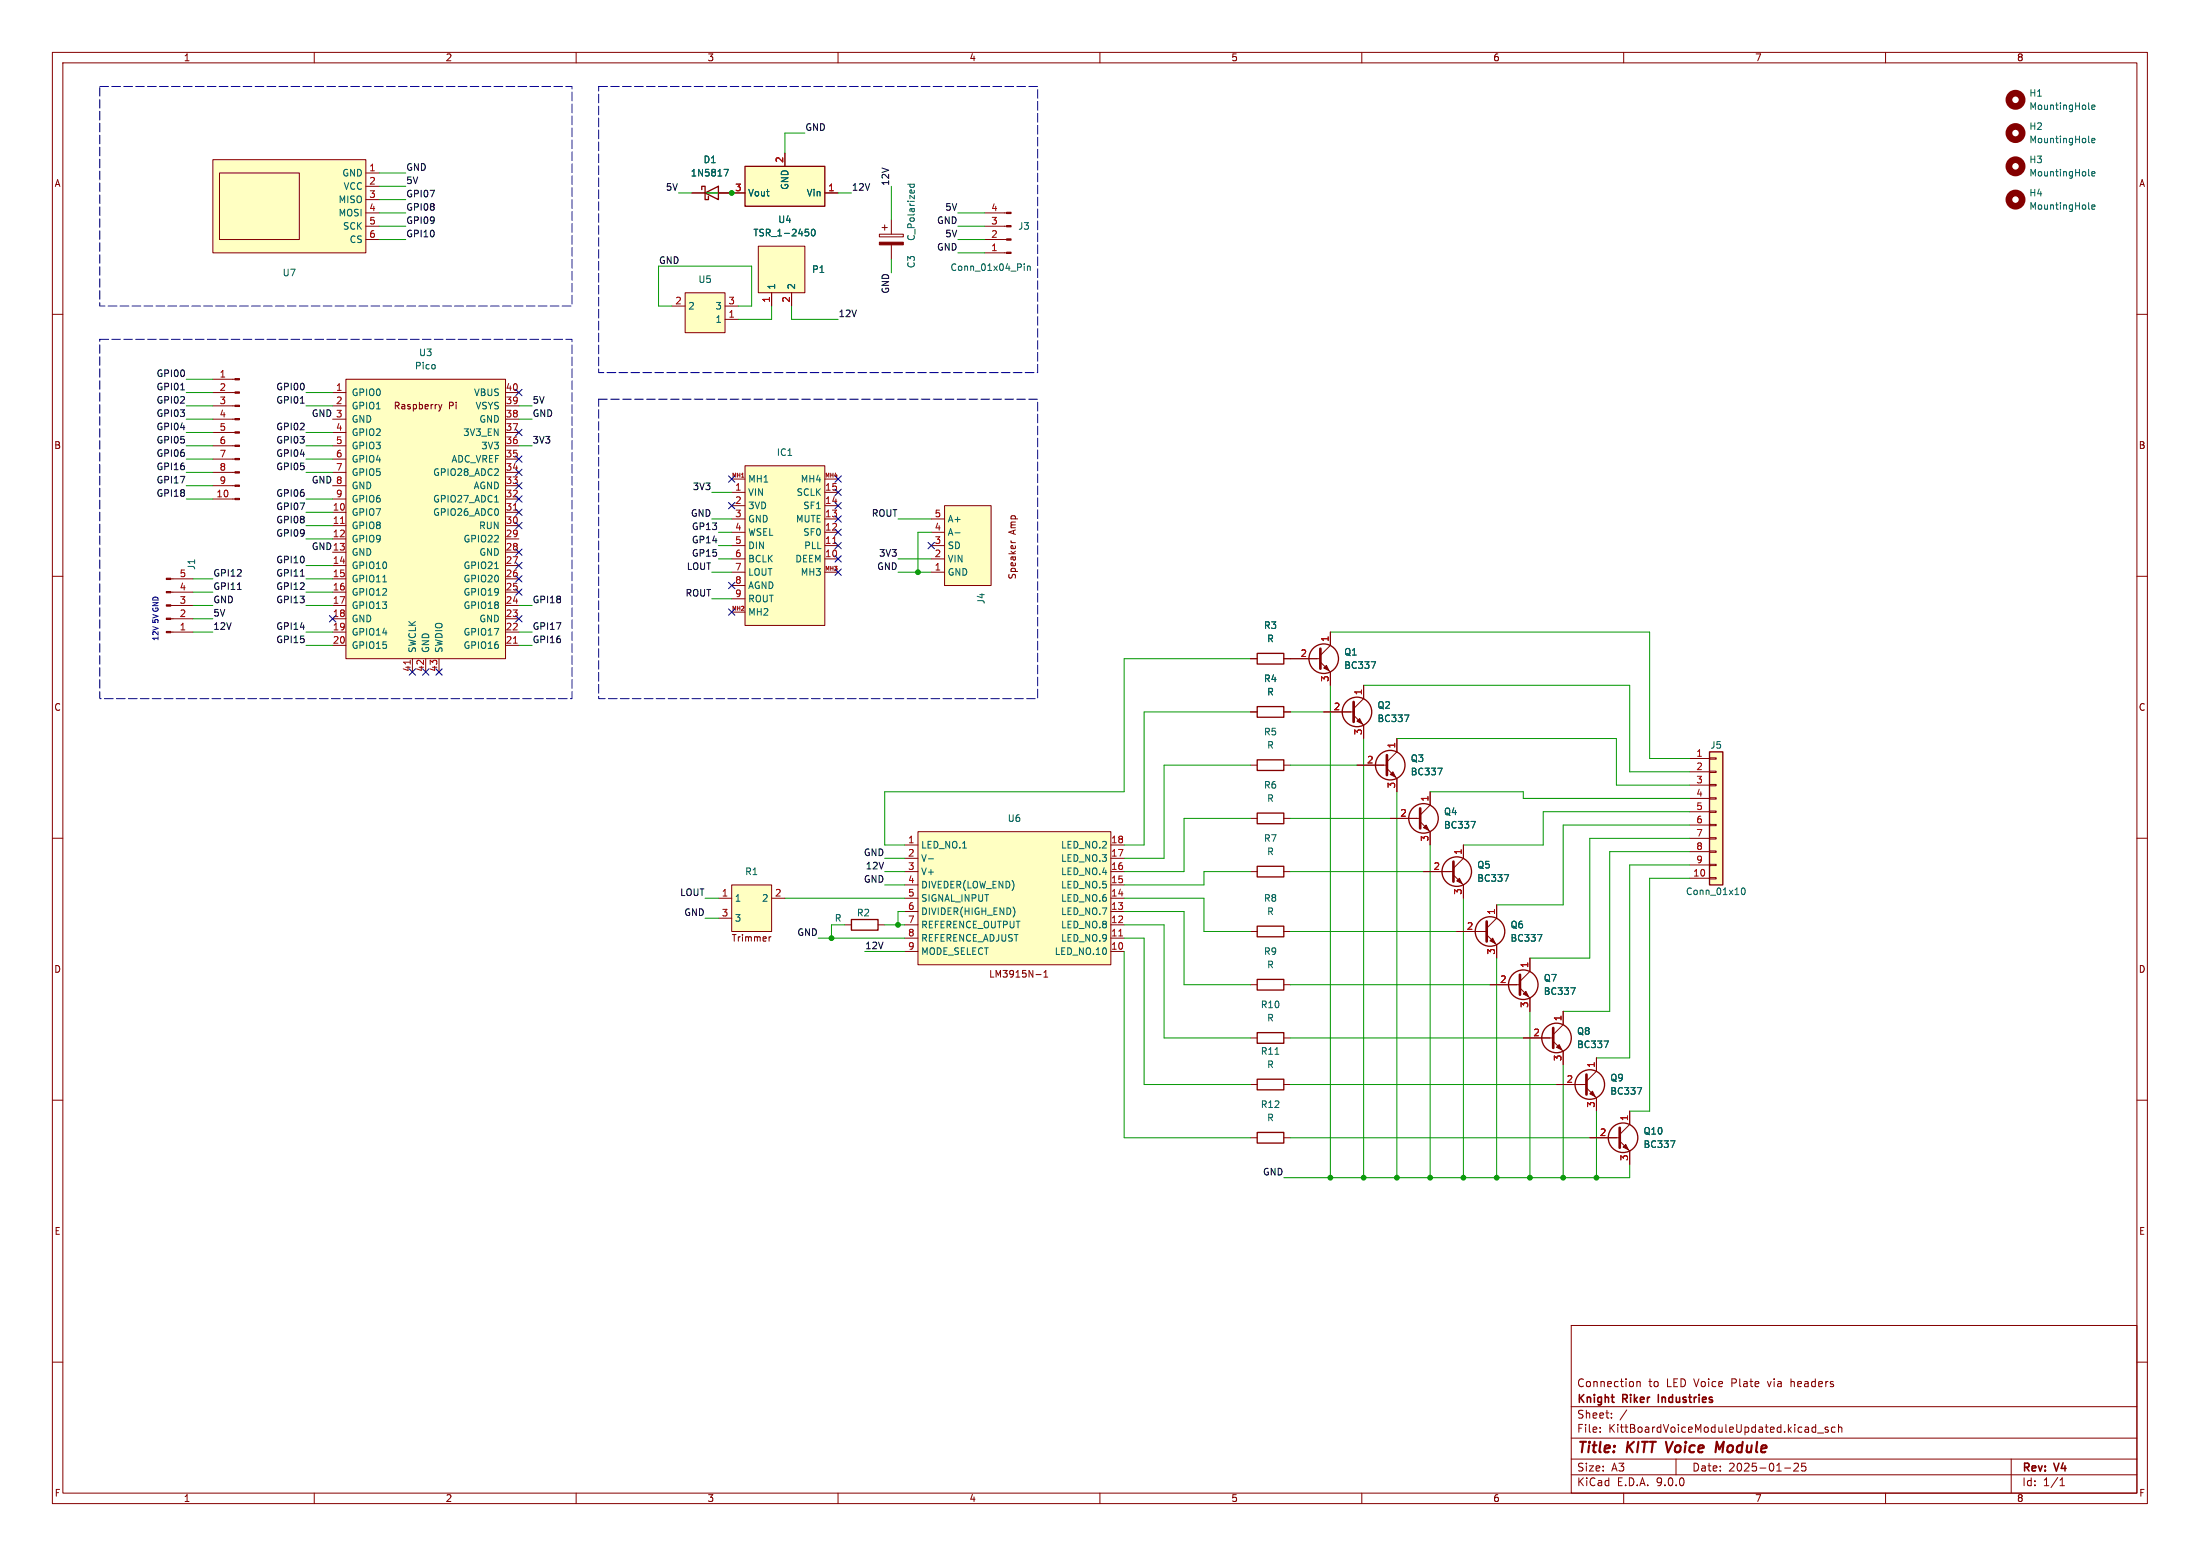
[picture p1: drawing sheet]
<svg xmlns="http://www.w3.org/2000/svg" width="297mm" height="210mm" viewBox="0 0 297 210" stroke-linecap="round" stroke-linejoin="round" font-family="sans-serif">
<g fill="none" stroke="#840000" stroke-width=".14">
<path d="M7.1 7.1h282.8v195.8h-282.8zM8.5 8.5h280v193h-280zM42.4 7.1v1.4M77.8 7.1v1.4M113.1 7.1v1.4M148.5 7.1v1.4M183.8 7.1v1.4M219.2 7.1v1.4M254.6 7.1v1.4M7.1 42.4h1.4M288.5 42.4h1.4M7.1 77.8h1.4"/>
<path d="M288.5 77.8h1.4M7.1 113.1h1.4M288.5 113.1h1.4M7.1 148.5h1.4M288.5 148.5h1.4M212.1 178.9h76.4v22.6h-76.4zM7.1 183.8h1.4M212.1 199h76.4M212.1 196.9h76.4M212.1 194.1h76.4M212.1 189.9h76.4M216 193.2v.1"/>
<path d="M216 192.7v.1M217.5 191.3v.1M217.5 190.7v.1M219.6 190.3l-.9 1.4M221 186.5v.7M221 186.6l.1-.1h.3v.7M226.3 196.9v2.1M240.9 198.1h.8M242.2 197.6l.4-.1 .1 .1 .1 .2-.7 .7h.7M243.8 197.5h-.5l-.1 .5 .2-.1h.3l.1 .2v.3l-.2 .1-.4-.1M244.7 193.3h.4M244.7 192.7h.4"/>
<path d="M245.1 192.2v1.1M245.4 193.4h.8M246.8 192.7l-.3-.1-.1 .2v.1l.4 .1v.3h-.4M247.7 192.7l-.3-.1-.2 .2 .1 .5h.4M248.2 192.7l.2-.1 .2 .1 .1 .6M248.2 192.2v1.1M271.5 196.9v4.6M278.1 199.8l.3-.3v1M288.5 183.8h1.4M42.4 201.5v1.4M77.8 201.5v1.4M113.1 201.5v1.4"/>
<path d="M148.5 201.5v1.4M183.8 201.5v1.4M219.2 201.5v1.4M254.6 201.5v1.4M278.1 200.5h.6"/>
</g>
<path d="M232.7 194.6l-.6 1-.3-1-.2 1.4" fill="none" stroke="#840000" stroke-width=".28"/>
<path d="M223.9 188.2v1.1" fill="none" stroke="#840000" stroke-width=".21"/>
<path d="M28.7 21.6h20.7v12.5h-20.7z" fill="#ffffc2"/>
<path d="M28.7 21.6h20.7v12.5h-20.7zM29.6 23.3h10.8v9h-10.8zM49.4 23.3h1.8M49.4 25.1h1.8M49.4 26.9h1.8M49.4 28.7h1.8M49.4 30.5h1.8M49.4 32.3h1.8" fill="none" stroke="#840000" stroke-width=".14"/>
<g fill="none" stroke="#840000" stroke-width=".9">
<circle cx="272.1" cy="18" r=".9"/>
<circle cx="272.1" cy="26.9" r=".9"/>
<circle cx="272.1" cy="22.4" r=".9"/>
</g>
<path d="M282 19.1l.1 .2M282.4 19l.4-.1v-.2h-.3l-.1 .1v.4h.4M282 23.6l.1 .2M282 28.1l.1 .1M282.4 23.5l.4-.1v-.2h-.3l-.1 .1v.4h.4M282.4 27.9h.4v-.2l-.3-.1-.1 .2v.4h.4" fill="none" stroke="#006464" stroke-width=".14"/>
<path d="M230.8 101.5h1.8v17.9h-1.8z" fill="#ffffc2"/>
<path d="M169.7 95.4h3.6v1.4h-3.6zM169.7 88.2h3.6v1.4h-3.6zM169.7 102.6h3.6v1.4h-3.6zM230.8 101.5h1.8v17.9h-1.8z" fill="none" stroke="#840000" stroke-width=".18"/>
<g fill="none" stroke="#840000" stroke-width=".14">
<path d="M168.8 96.1h.9M168.8 88.9h.9M173.3 96.1h.9M173.3 88.9h.9M168.8 103.3h.9M173.3 103.3h.9M228.1 102.4h2.7M228.1 104.2h2.7M228.1 106h2.7M228.1 107.8h2.7M228.1 109.6h2.7M228.1 111.4h2.7"/>
<path d="M228.1 113.1h2.7M228.1 114.9h2.7M228.1 116.7h2.7M228.1 118.5h2.7M230.8 102.3h.9v.2h-.9zM230.8 104.1h.9v.2h-.9zM230.8 105.9h.9v.2h-.9zM230.8 107.7h.9v.2h-.9zM230.8 109.5h.9v.1h-.9zM230.8 111.3h.9v.1h-.9zM230.8 113.1h.9v.1h-.9zM230.8 114.9h.9v.1h-.9z"/>
<path d="M230.8 116.7h.9v.1h-.9zM230.8 118.4h.9v.2h-.9z"/>
</g>
<path d="M235.2 119.9l.1-.1a.48 .48 0 0 1 .3 .5 .48 .48 0 0 1-.3 .4l-.2-.3z" fill="none" stroke="#006464" stroke-width=".14"/>
<path d="M123.9 112.3h26.1v17.9h-26.1z" fill="#ffffc2"/>
<g fill="none" stroke="#840000" stroke-width=".14">
<path d="M174.2 88.9h4.1M178.3 89.4l1.3 1.3v1.8M178.7 96.1h4M179.6 85.3v1.8l-1.3 1.4M182.7 96.5l1.4 1.4v1.8M184.1 92.5v1.8l-1.4 1.3M188.6 99.7v1.8l-1.4 1.3M122.1 114h1.8M122.1 115.8h1.8M122.1 117.6h1.8M122.1 119.4h1.8M123.9 112.3h26.1v17.9h-26.1z"/>
<path d="M150 114h1.8M150 115.8h1.8M150 117.6h1.8M150 119.4h1.8M168.8 117.6h.9M168.8 110.5h.9M173.3 117.6h.9M173.3 110.5h.9M183.2 103.3h4M187.2 103.7l1.4 1.4v1.8M187.7 110.5h4M191.7 110.9l1.4 1.4v1.7"/>
<path d="M192.2 117.6h4M193.1 106.9v1.8l-1.4 1.3M196.2 118.1l1.4 1.3v1.8M197.6 114v1.8l-1.4 1.4M114 124.8h.9M118.5 124.8h.9M122.1 121.2h1.8M122.1 123h1.8M122.1 124.8h1.8M122.1 126.6h1.8M122.1 128.4h1.8M139.9 131.5h.6"/>
<path d="M140.9 131.9h.5M140.9 131.2l.3-.2v.9M150 121.2h1.8M150 123h1.8M150 124.8h1.8M150 126.6h1.8M150 128.4h1.8M168.8 132.9h.9M168.8 125.7h.9M173.3 132.9h.9M173.3 125.7h.9M196.7 125.7h4"/>
<path d="M200.7 126.2l1.4 1.3v1.8M201.2 132.9h4M202.1 122.1v1.8l-1.4 1.4M205.2 133.4l1.3 1.3v1.8M206.5 129.3v1.8l-1.3 1.4M211 136.5v1.8l-1.3 1.3M168.8 140.1h.9M168.8 146.4h.9M168.8 153.6h.9M173.3 140.1h.9M173.3 146.4h.9M173.3 153.6h.9"/>
<path d="M205.6 140.1h4.1M209.7 140.5l1.3 1.4v1.8M210.1 146.4h4.1M214.2 146.8l1.3 1.4v1.8M214.6 153.6h4.1M215.5 142.8v1.8l-1.3 1.3M218.7 154l1.3 1.4v1.8M220 150v1.8l-1.3 1.3"/>
</g>
<g fill="none" stroke="#006464" stroke-width=".14">
<path d="M185.1 89.3h.6l-.4 .9M189.6 96.5h.6l-.4 .9M125.3 115.9h.7M194.1 103.7h.6l-.4 .9M198.6 110.9h.6l-.4 .9M203.1 118h.6l-.4 .9M137 122.8v.6M207.6 126.1h.6l-.4 .9M212.1 133.3h.5l-.3 .9M172.1 142.3h.6M216.5 140.5h.6l-.3 .9M221 146.8h.6l-.4 .9"/>
<path d="M225.5 154h.6l-.4 .9"/>
</g>
<path d="M151 126.3h.5" fill="none" stroke="#a90000" stroke-width=".14"/>
<g fill="none" stroke="#840000" stroke-width=".18">
<path d="M169.7 109.7h3.6v1.5h-3.6zM169.7 116.9h3.6v1.5h-3.6zM114.9 124.1h3.6v1.4h-3.6zM169.7 132.2h3.6v1.4h-3.6zM169.7 139.4h3.6v1.4h-3.6zM169.7 125h3.6v1.4h-3.6zM169.7 145.7h3.6v1.4h-3.6zM169.7 152.8h3.6v1.5h-3.6z"/>
<circle cx="178.7" cy="88.9" r="1.99"/>
<circle cx="183.2" cy="96.1" r="1.99"/>
<circle cx="187.7" cy="103.3" r="1.99"/>
<circle cx="192.2" cy="110.5" r="1.99"/>
<circle cx="196.7" cy="117.6" r="1.99"/>
<circle cx="201.2" cy="125.7" r="1.99"/>
<circle cx="205.6" cy="132.9" r="1.99"/>
<circle cx="210.1" cy="140.1" r="1.99"/>
<circle cx="214.6" cy="146.4" r="1.99"/>
<circle cx="219.1" cy="153.6" r="1.99"/>
</g>
<path d="M178.3 87.6v2.6M182.7 94.7v2.7M187.2 101.9v2.7M191.7 109.1v2.7M196.2 116.3v2.7M200.7 124.4v2.7M205.2 131.6v2.7M209.7 138.7v2.7M214.2 145v2.7M218.7 152.2v2.7" fill="none" stroke="#840000" stroke-width=".36"/>
<g fill="#840000" stroke="#840000" stroke-width=".14">
<path d="M183.2 97.3l.4-.3 .3 .7z"/>
<path d="M188 104.2l.4 .7-.7-.4z"/>
<path d="M179.1 89.8l.3 .7-.7-.3z"/>
<path d="M219.5 154.5l.3 .7-.7-.4z"/>
<path d="M214.6 147.6l.4-.3 .3 .7z"/>
<path d="M210.5 141l.4 .7-.8-.4z"/>
<path d="M192.5 111.4l.4 .7-.7-.4z"/>
<path d="M196.7 118.9l.3-.4 .4 .8z"/>
<path d="M201.2 127l.3-.4 .4 .7z"/>
<path d="M206 133.8l.4 .7-.8-.3z"/>
</g>
<path d="M100.6 62.9h10.8v21.5h-10.8z" fill="#ffffc2"/>
<g fill="none" stroke="#840000" stroke-width=".14">
<path d="M98.8 64.7h1.8M98.8 66.5h1.8M98.8 68.2h1.8M98.8 70h1.8M98.8 71.8h1.8M98.8 73.6h1.8M98.8 75.4h1.8M98.8 77.2h1.8M98.8 79h1.8M100.6 62.9h10.8v21.5h-10.8zM111.4 64.7h1.7M111.4 66.5h1.7"/>
<path d="M111.4 68.2h1.7M111.4 70h1.7M111.4 71.8h1.7M111.4 73.6h1.7M111.4 75.4h1.7M111.4 77.2h1.7M98.8 80.8h1.8M98.8 82.6h1.8"/>
</g>
<path d="M112.4 73.3h.5" fill="none" stroke="#a90000" stroke-width=".14"/>
<path d="M98.8 119.4h5.4v6.3h-5.4z" fill="#ffffc2"/>
<path d="M98.8 119.4h5.4v6.3h-5.4zM97 121.2h1.8M97 123.9h1.8M103.8 126.4v.6M104.1 126.4l-.3 .2M104.2 121.2h1.8" fill="none" stroke="#840000" stroke-width=".14"/>
<path d="M127.5 68.2h6.3v10.8h-6.3z" fill="#ffffc2"/>
<g fill="none" stroke="#840000" stroke-width=".14">
<path d="M118.7 31.6h3.2v.4h-3.2zM119.1 30.7h.7M119.4 30.4v.7M120.3 29.6v2M120.3 33v2M132.9 34.1h3M132.9 32.3h3M132.9 30.5h3M132.9 28.7h3M125.7 70h1.8M125.7 71.8h1.8M125.7 73.6h1.8"/>
<path d="M125.7 75.4h1.8M125.7 77.2h1.8M127.5 68.2h6.3v10.8h-6.3zM136.5 73l.1 .2"/>
</g>
<path d="M282 14.6l.1 .2M282.4 14.5l.4-.1v-.2h-.3l-.1 .1v.4h.4M122.5 24.9h.9M122.9 24.9l-.1 .2 .2 .2 .4-.1v-.3M138.3 35.6v.1M138.3 35.9v.6M138.7 35.9v.6M138.7 36l.1-.1 .2 .1 .1 .5M128.9 71.9h.7" fill="none" stroke="#006464" stroke-width=".14"/>
<g fill="#840000" stroke="#840000" stroke-width=".14">
<path d="M135.9 34h.6v.2h-.6z"/>
<path d="M135.9 32.2h.6v.2h-.6z"/>
<path d="M135.9 30.4h.6v.2h-.6z"/>
<path d="M135.9 28.6h.6v.2h-.6z"/>
<path d="M118.7 32.7h3.2v.3h-3.2z"/>
</g>
<circle cx="272.1" cy="13.5" r=".9" fill="none" stroke="#840000" stroke-width=".9"/>
<path d="M102.4 33.2h6.3v6.3h-6.3z" fill="#ffffc2"/>
<path d="M102.4 33.2h6.3v6.3h-6.3zM104.2 39.5v1.8M106.9 39.5v1.8" fill="none" stroke="#840000" stroke-width=".14"/>
<path d="M100.6 22.5h10.8v5.3h-10.8z" fill="#ffffc2"/>
<path d="M94.7 25.6v-.5h.5v1.8h.4v-.4M95.2 26l1.8-.9v1.8zM100.6 22.5h10.8v5.3h-10.8z" fill="none" stroke="#840000" stroke-width=".18"/>
<path d="M93.4 26h7.2M106 20.7v1.8M111.4 26h1.7" fill="none" stroke="#840000" stroke-width=".14"/>
<path d="M97.7 22.9h.6l-.3 .9M108.7 30.9h.5M109.1 31.3l.1 .2-.1 .3M109.6 31l.1-.1a.48 .48 0 0 1 .4 .5 .48 .48 0 0 1-.4 .4l-.2-.3z" fill="none" stroke="#006464" stroke-width=".14"/>
<path d="M92.5 39.5h5.4v5.4h-5.4z" fill="#ffffc2"/>
<path d="M92.5 39.5h5.4v5.4h-5.4zM90.7 41.3h1.8M97.9 41.3h1.8M97.9 43.1h1.8" fill="none" stroke="#840000" stroke-width=".14"/>
<path d="M46.7 51.2h21.5v37.7h-21.5z" fill="#ffffc2"/>
<g fill="none" stroke="#840000" stroke-width=".14">
<path d="M93.4 26h1.8M97 26h3.6M104.2 39.5v1.8M106 20.7v1.8M106.9 39.5v1.8M111.4 26h1.7M28.7 53h3M28.7 54.8h3M28.7 56.6h3M28.7 58.4h3M28.7 51.2h3M44.9 53h1.8"/>
<path d="M44.9 54.8h1.8M44.9 56.6h1.8M44.9 58.4h1.8M46.7 51.2h21.5v37.7h-21.5zM59.2 54.6l.2 .6M59.4 55.2l-.2 .3M59.7 54.6l-.3 .6M68.2 53h1.8M68.2 54.8h1.8M68.2 56.6h1.8M68.2 58.4h1.8M23.1 78.1h2.9"/>
<path d="M23.1 79.9h2.9M28.7 60.2h3M28.7 62h3M28.7 63.8h3M28.7 65.6h3M28.7 67.4h3M44.9 60.2h1.8M44.9 62h1.8M44.9 63.8h1.8M44.9 65.6h1.8M44.9 67.4h1.8M44.9 69.1h1.8"/>
<path d="M44.9 70.9h1.8M44.9 72.7h1.8M44.9 74.5h1.8M44.9 76.3h1.8M44.9 78.1h1.8M44.9 79.9h1.8M68.2 60.2h1.8M68.2 62h1.8M68.2 63.8h1.8M68.2 65.6h1.8M68.2 67.4h1.8M68.2 69.1h1.8"/>
<path d="M68.2 70.9h1.8M68.2 72.7h1.8M68.2 74.5h1.8M68.2 76.3h1.8M68.2 78.1h1.8M68.2 79.9h1.8M23.1 81.7h2.9M23.1 83.5h2.9M23.1 85.3h2.9M44.9 81.7h1.8M44.9 83.5h1.8M44.9 85.3h1.8"/>
<path d="M44.9 87.1h1.8M55.7 88.9v1.8M57.5 88.9v1.8M59.3 88.9v1.8M68.2 81.7h1.8M68.2 83.5h1.8M68.2 85.3h1.8M68.2 87.1h1.8M168.8 88.9h.9M168.8 96.1h.9M173.3 88.9h4.5M173.3 96.1h.9"/>
<path d="M178.7 96.1h3.6M179.6 85.3v1.8M179.6 90.7v1.8M184.1 92.5v1.8M184.1 97.9v1.8M188.6 99.7v1.8M183.2 103.3h3.6M187.7 110.5h3.6M188.6 105.1v1.8M192.2 117.6h3.6M193.1 106.9v1.8M193.1 112.3v1.7"/>
<path d="M197.6 114v1.8M197.6 119.4v1.8M196.7 125.7h3.6M201.2 132.9h3.5M202.1 122.1v1.8M202.1 127.5v1.8M206.5 129.3v1.8M206.5 134.7v1.8M211 136.5v1.8M205.6 140.1h3.6M210.1 146.4h3.6M211 141.9v1.8"/>
<path d="M214.6 153.6h3.6M215.5 142.8v1.8M215.5 148.2v1.8M220 150v1.8M220 155.4v1.8"/>
</g>
<path d="M46 70.6h.5M69.3 68.9h.5M55.4 89.1v.5M69.3 86.8h.5" fill="none" stroke="#a90000" stroke-width=".14"/>
<g fill="none" stroke="#006464" stroke-width=".14">
<path d="M97.7 22.9h.6l-.3 .9M108.7 30.9h.5M109.1 31.3l.1 .2-.1 .3M109.6 31l.1-.1a.48 .48 0 0 1 .4 .5 .48 .48 0 0 1-.4 .4l-.2-.3zM51.7 78.5h.5M66.8 67.8h.5M66.8 76.7h.5M185.1 89.3h.6l-.4 .9M189.6 96.5h.6l-.4 .9M194.1 103.7h.6l-.4 .9M198.6 110.9h.6l-.4 .9M203.1 118h.6l-.4 .9"/>
<path d="M207.6 126.1h.6l-.4 .9M212.1 133.3h.5l-.3 .9M216.5 140.5h.6l-.3 .9M221 146.8h.6l-.4 .9M225.5 154h.6l-.4 .9"/>
</g>
<g fill="#840000" stroke="#840000" stroke-width=".14">
<path d="M31.7 51.1h.6v.2h-.6z"/>
<path d="M31.7 52.9h.6v.2h-.6z"/>
<path d="M31.7 54.7h.6v.2h-.6z"/>
<path d="M31.7 56.5h.6v.2h-.6z"/>
<path d="M31.7 58.3h.6v.2h-.6z"/>
<path d="M31.7 60.1h.6v.2h-.6z"/>
<path d="M31.7 61.9h.6v.2h-.6z"/>
<path d="M31.7 63.7h.6v.1h-.6z"/>
<path d="M31.7 65.5h.6v.1h-.6z"/>
<path d="M31.7 67.3h.6v.1h-.6z"/>
<path d="M22.5 85.2h.6v.2h-.6z"/>
<path d="M22.5 83.4h.6v.2h-.6z"/>
<path d="M22.5 81.6h.6v.2h-.6z"/>
<path d="M22.5 79.8h.6v.2h-.6z"/>
<path d="M22.5 78h.6v.2h-.6z"/>
</g>
<path d="M24.4 52.6h.5M40.6 54.4h.5M32.1 79.6h.5M40.6 77.8h.5" fill="none" stroke="#0f0f0f" stroke-width=".14"/>
<g fill="none" stroke="#009600" stroke-width=".14">
<path d="M108.7 18h-2.7v2.7M51.2 30.5h3.6M51.2 28.7h3.6M51.2 25.1h3.6M51.2 32.3h3.6M51.2 26.9h3.6M51.2 23.3h3.6M91.6 26h1.8M95.2 26h3.6M113.1 26h1.8M120.3 25.1v4.5M120.3 35v1.8"/>
<path d="M129.3 30.5h3.6M129.3 28.7h3.6M129.3 32.3h3.6M129.3 34.1h3.6M25.1 58.4h3.6M25.1 54.8h3.6M25.1 53h3.6M25.1 56.6h3.6M25.1 51.2h3.6M41.3 58.4h3.6M41.3 54.8h3.6M41.3 53h3.6"/>
<path d="M70 54.8h1.8M70 56.6h1.8M90.7 41.3h-1.8v-5.4h12.6v5.4h-1.8M104.2 41.3v1.8h-4.5M106.9 41.3v1.8h6.2M25.1 67.4h3.6M25.1 60.2h3.6M25.1 63.8h3.6M25.1 65.6h3.6M25.1 62h3.6M26 79.9h2.7M26 78.1h2.7"/>
<path d="M41.3 79.9h3.6M41.3 67.4h3.6M41.3 78.1h3.6M41.3 60.2h3.6M41.3 63.8h3.6M41.3 76.3h3.6M41.3 62h3.6M41.3 69.1h3.6M41.3 70.9h3.6M41.3 72.7h3.6M70 60.2h1.8M96.1 70h2.7"/>
<path d="M96.1 77.2h2.7M96.1 66.5h2.7M97 71.8h1.8M97 73.6h1.8M97 75.4h1.8M121.2 70h4.5M121.2 77.2h4.5M121.2 75.4h4.5M125.7 71.8h-1.8v5.4M26 83.5h2.7M26 85.3h2.7M26 81.7h2.7"/>
<path d="M41.3 85.3h3.6M41.3 81.7h3.6M41.3 87.1h3.6M70 85.3h1.8M70 81.7h1.8M70 87.1h1.8M96.1 80.8h2.7M168.8 96.1h-14.3v17.9h-2.7M168.8 88.9h-17v18h-32.4v7.1h2.7M174.2 96.1h4.5M179.6 85.3h43.1v17.1h5.4M179.6 92.5v66.4"/>
<path d="M184.1 92.5h35.9v11.7h8.1M184.1 99.7v59.2M188.6 99.7h29.6v6.3h9.9M119.4 117.6h2.7M119.4 115.8h2.7M119.4 119.4h2.7M168.8 110.5h-9v7.1h-8M168.8 117.6h-6.3v1.8h-10.7M168.8 103.3h-11.6v12.5h-5.4M174.2 117.6h18M174.2 110.5h13.5M174.2 103.3h9"/>
<path d="M188.6 106.9v52M193.1 106.9h12.5v.9h22.5M193.1 114v44.9M228.1 118.5h-5.4v31.5h-2.7M228.1 113.1h-13.5v16.2h-8.1M228.1 114.9h-10.8v21.6h-6.3M228.1 116.7h-8.1v26.1h-4.5M228.1 109.6h-19.8v4.4h-10.7M228.1 111.4h-17.1v10.7h-8.9M95.2 123.9h1.8M95.2 121.2h1.8M106 121.2h16.1"/>
<path d="M110.5 126.6h11.6M114 124.8h-1.7v1.8M116.7 128.4h5.4M119.4 124.8h2.7M122.1 123h-.9v1.8M151.8 126.6h2.7v19.8h14.3M151.8 121.2h10.7v4.5h6.3M151.8 128.4v25.2h17M151.8 124.8h5.4v15.3h11.6M151.8 123h8v9.9h9M174.2 132.9h27M174.2 125.7h22.5"/>
<path d="M197.6 121.2v37.7M202.1 129.3v29.6M206.5 136.5v22.4M174.2 146.4h35.9M174.2 153.6h40.4M174.2 140.1h31.4M211 143.7v15.2M215.5 150v8.9M220 157.2v1.7h-46.7"/>
</g>
<g fill="none" stroke="#000084" stroke-width=".14">
<path d="M69.6 57.9l.9 .9M69.6 52.6l.9 .8M70.5 57.9l-.9 .9M70.5 52.6l-.9 .8M69.6 66.9l.9 .9M69.6 70.5l.9 .9M69.6 74.1l.9 .9M69.6 65.1l.9 .9M69.6 61.5l.9 .9M69.6 68.7l.9 .9M69.6 63.3l.9 .9M69.6 77.7l.9 .9"/>
<path d="M69.6 79.5l.9 .9M69.6 75.9l.9 .9M70.5 66.9l-.9 .9M70.5 70.5l-.9 .9M70.5 74.1l-.9 .9M70.5 65.1l-.9 .9M70.5 61.5l-.9 .9M70.5 68.7l-.9 .9M70.5 63.3l-.9 .9M70.5 77.7l-.9 .9M70.5 79.5l-.9 .9M70.5 75.9l-.9 .9"/>
<path d="M98.3 78.6l.9 .9M98.3 67.8l.9 .9M98.3 64.2l.9 .9M99.2 78.6l-.9 .9M99.2 67.8l-.9 .9M99.2 64.2l-.9 .9M112.7 64.2l.9 .9M112.7 67.8l.9 .9M112.7 69.6l.9 .9M112.7 66l.9 .9M112.7 75l.9 .9M112.7 71.4l.9 .9"/>
<path d="M112.7 73.2l.9 .9M112.7 76.8l.9 .9M113.6 64.2l-.9 .9M113.6 67.8l-.9 .9M113.6 69.6l-.9 .9M113.6 66l-.9 .9M113.6 75l-.9 .9M113.6 71.4l-.9 .9M113.6 73.2l-.9 .9M113.6 76.8l-.9 .9M125.3 73.2l.9 .9M126.2 73.2l-.9 .9"/>
<path d="M44.5 83.1l.8 .8M45.3 83.1l-.8 .8M55.2 90.3l.9 .8M56.1 90.3l-.9 .8M57 90.3l.9 .8M57.9 90.3l-.9 .8M58.8 90.3l.9 .8M59.7 90.3l-.9 .8M69.6 83.1l.9 .8M70.5 83.1l-.9 .8M98.3 82.2l.9 .8M99.2 82.2l-.9 .8"/>
</g>
<path d="M13.5 11.7h63.7v29.6h-63.7zM80.8 11.7h59.3v38.6h-59.3zM13.5 45.8h63.7v48.5h-63.7zM80.8 53.9h59.3v40.4h-59.3z" fill="none" stroke="#0000c2" stroke-width=".14" stroke-dasharray="1.2 .4"/>
<g fill="#009600" stroke="#009600" stroke-width=".14">
<circle cx="98.8" cy="26" r=".32"/>
<circle cx="112.3" cy="126.6" r=".32"/>
<circle cx="211" cy="158.9" r=".32"/>
<circle cx="206.5" cy="158.9" r=".32"/>
<circle cx="193.1" cy="158.9" r=".32"/>
<circle cx="188.6" cy="158.9" r=".32"/>
<circle cx="179.6" cy="158.9" r=".32"/>
<circle cx="184.1" cy="158.9" r=".32"/>
<circle cx="202.1" cy="158.9" r=".32"/>
<circle cx="197.6" cy="158.9" r=".32"/>
<circle cx="215.5" cy="158.9" r=".32"/>
<circle cx="123.9" cy="77.2" r=".32"/>
<circle cx="121.2" cy="124.8" r=".32"/>
</g>
<g font-size="2" fill="#840000">
<text x="212.8" y="196.5">Title:</text>
<text x="219.7" y="196.5">KITT Voice</text>
<text x="232.8" y="196.5">Module</text>
</g>
<g font-size="1.5" fill="#840000">
<text x="212.8" y="191.6">Sheet:</text>
<text x="212.8" y="189.6">Knight</text>
<text x="212.8" y="187.4">Connection</text>
<text x="219.1" y="189.6">Riker</text>
<text x="222.5" y="187.4">to</text>
<text x="224.3" y="189.6">Industries</text>
<text x="225" y="187.4">LED Voice</text>
<text x="233.9" y="187.4">Plate</text>
<text x="238.9" y="187.4">via</text>
<text x="242.1" y="187.4">headers</text>
<text x="212.8" y="193.5">File:</text>
<text x="217.1" y="193.5">KittBoardVoiceModuleUpdated.kicad_sch</text>
<text x="212.8" y="200.7">KiCad</text>
<text x="212.8" y="198.7">Size:</text>
<text x="217.5" y="198.7">A3</text>
<text x="218.3" y="200.7">E.D.A.</text>
<text x="223.7" y="200.7">9.0.0</text>
<text x="228.4" y="198.7">Date:</text>
<text x="233.3" y="198.7">2025-01-25</text>
<text x="272.9" y="198.9">Rev:</text>
<text x="272.9" y="200.7">Id:</text>
<text x="275.8" y="200.7">1/1</text>
<text x="277.4" y="198.9">V4</text>
</g>
<g font-size="1.3" fill="#840000">
<text x="24.7" y="8.4">1</text>
<text x="60.1" y="8.4">2</text>
<text x="95.5" y="8.4">3</text>
<text x="130.8" y="8.4">4</text>
<text x="166.2" y="8.4">5</text>
<text x="201.5" y="8.4">6</text>
<text x="236.9" y="8.4">7</text>
<text x="272.2" y="8.4">8</text>
<text x="7.3" y="25.4">A</text>
<text x="288.7" y="25.4">A</text>
<text x="53.1" y="55.4">Raspberry</text>
<text x="60.5" y="55.4">Pi</text>
<text x="7.2" y="60.7">B</text>
<text x="288.7" y="60.7">B</text>
<text x="137.3" y="72.1" transform="rotate(-90 137.3 72.1)">Amp</text>
<text x="137.3" y="78.3" transform="rotate(-90 137.3 78.3)">Speaker</text>
<text x="7.2" y="96.1">C</text>
<text x="288.7" y="96.1">C</text>
<text x="7.2" y="131.4">D</text>
<text x="98.7" y="127.2">Trimmer</text>
<text x="288.7" y="131.4">D</text>
<text x="133.5" y="132.1">LM3915N-1</text>
<text x="7.3" y="166.8">E</text>
<text x="288.7" y="166.8">E</text>
<text x="7.3" y="202.1">F</text>
<text x="24.7" y="202.9">1</text>
<text x="60.1" y="202.9">2</text>
<text x="95.5" y="202.9">3</text>
<text x="130.8" y="202.9">4</text>
<text x="166.2" y="202.9">5</text>
<text x="201.5" y="202.9">6</text>
<text x="236.9" y="202.9">7</text>
<text x="272.2" y="202.9">8</text>
<text x="288.7" y="202.1">F</text>
</g>
<g font-size="1.3" fill="#0f0f0f">
<text x="108.7" y="17.7">GND</text>
<text x="54.8" y="23.1">GND</text>
<text x="54.8" y="26.7">GPI07</text>
<text x="54.8" y="24.9">5V</text>
<text x="54.8" y="28.5">GPI08</text>
<text x="89.8" y="25.8">5V</text>
<text x="114.9" y="25.8">12V</text>
<text x="120.1" y="25.1" transform="rotate(-90 120.1 25.1)">12V</text>
<text x="127.5" y="28.5">5V</text>
<text x="54.8" y="30.3">GPI09</text>
<text x="54.8" y="32.1">GPI10</text>
<text x="88.9" y="35.7">GND</text>
<text x="126.4" y="30.3">GND</text>
<text x="126.4" y="33.9">GND</text>
<text x="127.5" y="32.1">5V</text>
<text x="120.1" y="39.7" transform="rotate(-90 120.1 39.7)">GND</text>
<text x="113.1" y="42.9">12V</text>
<text x="21.1" y="52.7">GPI01</text>
<text x="21.1" y="50.9">GPI00</text>
<text x="37.2" y="52.7">GPI00</text>
<text x="21.1" y="59.9">GPI05</text>
<text x="21.1" y="54.5">GPI02</text>
<text x="21.1" y="56.3">GPI03</text>
<text x="21.1" y="58.1">GPI04</text>
<text x="37.2" y="59.9">GPI03</text>
<text x="37.2" y="54.5">GPI01</text>
<text x="37.2" y="58.1">GPI02</text>
<text x="42" y="56.3">GND 3</text>
<text x="71.8" y="59.9">3V3</text>
<text x="71.8" y="56.3">GND</text>
<text x="71.8" y="54.5">5V</text>
<text x="21.1" y="63.5">GPI16</text>
<text x="21.1" y="61.7">GPI06</text>
<text x="21.1" y="65.3">GPI17</text>
<text x="37.2" y="61.7">GPI04</text>
<text x="37.2" y="63.5">GPI05</text>
<text x="42" y="65.3">GND 8</text>
<text x="21.1" y="67.1">GPI18</text>
<text x="37.2" y="70.7">GPI08</text>
<text x="37.2" y="67.1">GPI06</text>
<text x="37.2" y="68.9">GPI07</text>
<text x="93.2" y="69.8">GND</text>
<text x="93.3" y="71.6">GP13</text>
<text x="93.5" y="66.2">3V3</text>
<text x="117.6" y="69.8">ROUT</text>
<text x="28.7" y="77.9">GPI12</text>
<text x="37.2" y="77.9">GPI11</text>
<text x="37.2" y="72.5">GPI09</text>
<text x="37.2" y="76.1">GPI10</text>
<text x="42" y="74.3">GND13</text>
<text x="92.7" y="77">LOUT</text>
<text x="93.3" y="73.4">GP14</text>
<text x="93.3" y="75.2">GP15</text>
<text x="118.4" y="77">GND</text>
<text x="118.6" y="75.2">3V3</text>
<text x="28.7" y="81.5">GND</text>
<text x="28.7" y="79.7">GPI11</text>
<text x="28.7" y="83.3">5V</text>
<text x="37.2" y="79.7">GPI12</text>
<text x="37.2" y="81.5">GPI13</text>
<text x="71.8" y="81.5">GPI18</text>
<text x="92.5" y="80.6">ROUT</text>
<text x="28.7" y="85.1">12V</text>
<text x="37.2" y="85.1">GPI14</text>
<text x="37.2" y="86.9">GPI15</text>
<text x="71.8" y="86.9">GPI16</text>
<text x="71.8" y="85.1">GPI17</text>
<text x="116.6" y="115.6">GND</text>
<text x="116.6" y="119.2">GND</text>
<text x="116.8" y="117.4">12V</text>
<text x="91.8" y="121">LOUT</text>
<text x="92.3" y="123.7">GND</text>
<text x="107.6" y="126.4">GND</text>
<text x="116.7" y="128.2">12V</text>
<text x="170.4" y="158.7">GND</text>
</g>
<g font-size="1.3" fill="#006464">
<text x="273.9" y="17.7">H2</text>
<text x="273.9" y="13.2">H1</text>
<text x="273.9" y="15">MountingHole</text>
<text x="46.2" y="24">GND</text>
<text x="93.2" y="24">1N5817</text>
<text x="94.9" y="22.2">D1</text>
<text x="273.9" y="22.2">H3</text>
<text x="273.9" y="24">MountingHole</text>
<text x="273.9" y="19.5">MountingHole</text>
<text x="45.6" y="27.6">MISO</text>
<text x="45.6" y="29.3">MOSI</text>
<text x="46.3" y="25.8">VCC</text>
<text x="100.9" y="26.7">Vout</text>
<text x="106.6" y="25.7" transform="rotate(-90 106.6 25.7)">GND</text>
<text x="108.8" y="26.7">Vin</text>
<text x="273.9" y="26.7">H4</text>
<text x="273.9" y="28.4">MountingHole</text>
<text x="46.2" y="31.1">SCK</text>
<text x="47.1" y="32.9">CS</text>
<text x="101.6" y="32">TSR_1-2450</text>
<text x="105" y="30.2">U4</text>
<text x="123.6" y="32.6" transform="rotate(-90 123.6 32.6)">C_Polarized</text>
<text x="137.4" y="31.1">J3</text>
<text x="38.1" y="37.4">U7</text>
<text x="92.9" y="41.9">2</text>
<text x="94.2" y="38.3">U5</text>
<text x="96.5" y="41.9">3</text>
<text x="104.8" y="39.2" transform="rotate(-90 104.8 39.2)">1</text>
<text x="107.5" y="39.2" transform="rotate(-90 107.5 39.2)">2</text>
<text x="109.6" y="37">P1</text>
<text x="123.6" y="36.3" transform="rotate(-90 123.6 36.3)">C3</text>
<text x="128.2" y="36.7">Conn_01x04_Pin</text>
<text x="96.5" y="43.7">1</text>
<text x="47.4" y="53.6">GPIO0</text>
<text x="55.9" y="50">Pico</text>
<text x="56.5" y="48.2">U3</text>
<text x="63.9" y="53.6">VBUS</text>
<text x="47.4" y="55.4">GPIO1</text>
<text x="47.4" y="57.2">GND</text>
<text x="47.4" y="59">GPIO2</text>
<text x="62.5" y="59">3V3_EN</text>
<text x="64.1" y="55.4">VSYS</text>
<text x="64.6" y="57.2">GND</text>
<text x="47.4" y="60.8">GPIO3</text>
<text x="47.4" y="62.6">GPIO4</text>
<text x="47.4" y="64.4">GPIO5</text>
<text x="58.4" y="64.4">GPIO28_ADC2</text>
<text x="60.9" y="62.6">ADC_VREF</text>
<text x="64.9" y="60.8">3V3</text>
<text x="100.9" y="65.3">MH1</text>
<text x="104.8" y="61.7">IC1</text>
<text x="108" y="65.3">MH4</text>
<text x="47.4" y="66.2">GND</text>
<text x="47.4" y="68">GPIO6</text>
<text x="47.4" y="69.8">GPIO7</text>
<text x="47.4" y="71.6">GPIO8</text>
<text x="58.4" y="68">GPIO27_ADC1</text>
<text x="58.4" y="69.8">GPIO26_ADC0</text>
<text x="63.9" y="66.2">AGND</text>
<text x="64.6" y="71.6">RUN</text>
<text x="100.9" y="67.1">VIN</text>
<text x="100.9" y="68.9">3VD</text>
<text x="100.9" y="70.7">GND</text>
<text x="107.4" y="70.7">MUTE</text>
<text x="107.5" y="67.1">SCLK</text>
<text x="108.4" y="68.9">SF1</text>
<text x="127.9" y="70.7">A+</text>
<text x="26.5" y="77" transform="rotate(-90 26.5 77)">J1</text>
<text x="47.4" y="73.3">GPIO9</text>
<text x="47.4" y="75.1">GND</text>
<text x="47.4" y="76.9">GPIO10</text>
<text x="62.5" y="73.3">GPIO22</text>
<text x="62.5" y="76.9">GPIO21</text>
<text x="64.6" y="75.1">GND</text>
<text x="100.9" y="72.5">WSEL</text>
<text x="100.9" y="74.2">DIN</text>
<text x="100.9" y="76">BCLK</text>
<text x="100.9" y="77.8">LOUT</text>
<text x="107.3" y="76">DEEM</text>
<text x="108" y="77.8">MH3</text>
<text x="108.4" y="72.5">SF0</text>
<text x="108.5" y="74.2">PLL</text>
<text x="127.9" y="72.5">A-</text>
<text x="127.9" y="74.2">SD</text>
<text x="127.9" y="76">VIN</text>
<text x="127.9" y="77.8">GND</text>
<text x="47.4" y="78.7">GPIO11</text>
<text x="47.4" y="80.5">GPIO12</text>
<text x="47.4" y="82.3">GPIO13</text>
<text x="62.5" y="78.7">GPIO20</text>
<text x="62.5" y="80.5">GPIO19</text>
<text x="62.5" y="82.3">GPIO18</text>
<text x="100.9" y="79.6">AGND</text>
<text x="100.9" y="81.4">ROUT</text>
<text x="100.9" y="83.2">MH2</text>
<text x="133.1" y="81.6" transform="rotate(-90 133.1 81.6)">J4</text>
<text x="47.4" y="84.1">GND</text>
<text x="47.4" y="85.9">GPIO14</text>
<text x="47.4" y="87.7">GPIO15</text>
<text x="56.3" y="88.2" transform="rotate(-90 56.3 88.2)">SWCLK</text>
<text x="58.1" y="88.2" transform="rotate(-90 58.1 88.2)">GND</text>
<text x="59.9" y="88.2" transform="rotate(-90 59.9 88.2)">SWDIO</text>
<text x="62.5" y="85.9">GPIO17</text>
<text x="62.5" y="87.7">GPIO16</text>
<text x="64.6" y="84.1">GND</text>
<text x="170.6" y="85">R3</text>
<text x="171" y="86.8">R</text>
<text x="181.4" y="88.6">Q1</text>
<text x="170.6" y="92.2">R4</text>
<text x="171" y="94">R</text>
<text x="181.4" y="90.4">BC337</text>
<text x="185.9" y="95.8">Q2</text>
<text x="170.6" y="99.4">R5</text>
<text x="171" y="101.2">R</text>
<text x="185.9" y="97.6">BC337</text>
<text x="230.8" y="101.2">J5</text>
<text x="170.6" y="106.6">R6</text>
<text x="190.4" y="104.8">BC337</text>
<text x="190.4" y="103">Q3</text>
<text x="136" y="111.1">U6</text>
<text x="170.6" y="113.8">R7</text>
<text x="171" y="108.4">R</text>
<text x="194.9" y="112">BC337</text>
<text x="194.9" y="110.2">Q4</text>
<text x="100.5" y="118.2">R1</text>
<text x="124.3" y="114.7">LED_NO.1</text>
<text x="124.3" y="116.5">V-</text>
<text x="124.3" y="118.2">V+</text>
<text x="143.2" y="114.7">LED_NO.2</text>
<text x="143.2" y="116.5">LED_NO.3</text>
<text x="143.2" y="118.2">LED_NO.4</text>
<text x="171" y="115.6">R</text>
<text x="199.4" y="119.1">BC337</text>
<text x="199.4" y="117.4">Q5</text>
<text x="99.1" y="121.8">1</text>
<text x="99.1" y="124.5">3</text>
<text x="102.8" y="121.8">2</text>
<text x="112.6" y="124.5">R</text>
<text x="115.6" y="123.8">R2</text>
<text x="124.3" y="120">DIVEDER(LOW_END)</text>
<text x="124.3" y="121.8">SIGNAL_INPUT</text>
<text x="124.3" y="123.6">DIVIDER(HIGH_END)</text>
<text x="124.3" y="125.4">REFERENCE_OUTPUT</text>
<text x="143.2" y="120">LED_NO.5</text>
<text x="143.2" y="121.8">LED_NO.6</text>
<text x="143.2" y="123.6">LED_NO.7</text>
<text x="143.2" y="125.4">LED_NO.8</text>
<text x="170.6" y="121.8">R8</text>
<text x="171" y="123.6">R</text>
<text x="203.9" y="125.4">Q6</text>
<text x="227.5" y="120.9">Conn_01x10</text>
<text x="124.3" y="127.2">REFERENCE_ADJUST</text>
<text x="124.3" y="129">MODE_SELECT</text>
<text x="142.3" y="129">LED_NO.10</text>
<text x="143.2" y="127.2">LED_NO.9</text>
<text x="170.6" y="129">R9</text>
<text x="171" y="130.8">R</text>
<text x="203.9" y="127.2">BC337</text>
<text x="170.1" y="136.2">R10</text>
<text x="208.3" y="134.4">BC337</text>
<text x="208.3" y="132.6">Q7</text>
<text x="170.1" y="142.5">R11</text>
<text x="171" y="138">R</text>
<text x="212.8" y="141.6">BC337</text>
<text x="212.8" y="139.8">Q8</text>
<text x="170.1" y="149.7">R12</text>
<text x="171" y="144.3">R</text>
<text x="217.3" y="147.9">BC337</text>
<text x="217.3" y="146.1">Q9</text>
<text x="171" y="151.5">R</text>
<text x="221.8" y="153.3">Q10</text>
<text x="221.8" y="155.1">BC337</text>
</g>
<g font-size="1.3" fill="#a90000">
<text x="49.8" y="23.2">1</text>
<text x="105.8" y="22.1" transform="rotate(-90 105.8 22.1)">2</text>
<text x="49.8" y="25">2</text>
<text x="49.8" y="26.8">3</text>
<text x="49.8" y="28.6">4</text>
<text x="99.2" y="25.9">3</text>
<text x="111.8" y="25.9">1</text>
<text x="133.8" y="28.6">4</text>
<text x="49.8" y="30.4">5</text>
<text x="49.8" y="32.1">6</text>
<text x="133.8" y="33.9">1</text>
<text x="133.8" y="32.1">2</text>
<text x="133.8" y="30.4">3</text>
<text x="91.1" y="41.1">2</text>
<text x="98.3" y="41.1">3</text>
<text x="104" y="40.9" transform="rotate(-90 104 40.9)">1</text>
<text x="106.7" y="40.9" transform="rotate(-90 106.7 40.9)">2</text>
<text x="98.3" y="42.9">1</text>
<text x="29.6" y="51">1</text>
<text x="29.6" y="52.8">2</text>
<text x="45.3" y="52.8">1</text>
<text x="68.2" y="52.8">40</text>
<text x="29.6" y="54.6">3</text>
<text x="29.6" y="56.4">4</text>
<text x="29.6" y="58.2">5</text>
<text x="29.6" y="60">6</text>
<text x="45.3" y="54.6">2</text>
<text x="45.3" y="58.2">4</text>
<text x="45.3" y="60">5</text>
<text x="68.2" y="54.6">39</text>
<text x="68.2" y="56.4">38</text>
<text x="68.2" y="58.2">37</text>
<text x="68.2" y="60">36</text>
<text x="29.6" y="61.8">7</text>
<text x="29.6" y="63.6">8</text>
<text x="29.6" y="65.4">9</text>
<text x="45.3" y="61.8">6</text>
<text x="45.3" y="63.6">7</text>
<text x="68.2" y="61.8">35</text>
<text x="68.2" y="63.6">34</text>
<text x="68.2" y="65.4">33</text>
<text x="29.2" y="67.2">10</text>
<text x="44.9" y="69">10</text>
<text x="44.9" y="70.8">11</text>
<text x="45.3" y="67.2">9</text>
<text x="68.2" y="67.2">32</text>
<text x="68.2" y="69">31</text>
<text x="68.2" y="70.8">30</text>
<text x="99.2" y="66.3">1</text>
<text x="99.2" y="68.1">2</text>
<text x="99.2" y="69.9">3</text>
<text x="99.2" y="71.7">4</text>
<text x="111.3" y="66.3">15</text>
<text x="111.3" y="68.1">14</text>
<text x="111.3" y="69.9">13</text>
<text x="111.3" y="71.7">12</text>
<text x="126.1" y="69.9">5</text>
<text x="126.1" y="71.7">4</text>
<text x="24.2" y="77.9">5</text>
<text x="44.9" y="72.6">12</text>
<text x="44.9" y="76.2">14</text>
<text x="44.9" y="77.9">15</text>
<text x="68.2" y="72.6">29</text>
<text x="68.2" y="74.4">28</text>
<text x="68.2" y="76.2">27</text>
<text x="68.2" y="77.9">26</text>
<text x="99.2" y="73.5">5</text>
<text x="99.2" y="75.3">6</text>
<text x="99.2" y="77">7</text>
<text x="111.3" y="73.5">11</text>
<text x="111.3" y="75.3">10</text>
<text x="126.1" y="73.5">3</text>
<text x="126.1" y="75.3">2</text>
<text x="126.1" y="77">1</text>
<text x="24.2" y="83.3">2</text>
<text x="24.2" y="81.5">3</text>
<text x="24.2" y="79.7">4</text>
<text x="44.9" y="79.7">16</text>
<text x="44.9" y="81.5">17</text>
<text x="44.9" y="83.3">18</text>
<text x="68.2" y="79.7">25</text>
<text x="68.2" y="81.5">24</text>
<text x="68.2" y="83.3">23</text>
<text x="99.2" y="78.8">8</text>
<text x="99.2" y="80.6">9</text>
<text x="24.2" y="85.1">1</text>
<text x="44.9" y="85.1">19</text>
<text x="44.9" y="86.9">20</text>
<text x="68.2" y="85.1">22</text>
<text x="68.2" y="86.9">21</text>
<text x="175.5" y="88.7">2</text>
<text x="179.4" y="86.7" transform="rotate(-90 179.4 86.7)">1</text>
<text x="55.5" y="90.7" transform="rotate(-90 55.5 90.7)">41</text>
<text x="57.3" y="90.7" transform="rotate(-90 57.3 90.7)">42</text>
<text x="59.1" y="90.7" transform="rotate(-90 59.1 90.7)">43</text>
<text x="179.4" y="92.1" transform="rotate(-90 179.4 92.1)">3</text>
<text x="180" y="95.9">2</text>
<text x="183.9" y="93.9" transform="rotate(-90 183.9 93.9)">1</text>
<text x="183.9" y="99.3" transform="rotate(-90 183.9 99.3)">3</text>
<text x="188.4" y="101.1" transform="rotate(-90 188.4 101.1)">1</text>
<text x="184.5" y="103.1">2</text>
<text x="188.4" y="106.5" transform="rotate(-90 188.4 106.5)">3</text>
<text x="228.9" y="102.2">1</text>
<text x="228.9" y="104">2</text>
<text x="228.9" y="105.8">3</text>
<text x="228.9" y="107.6">4</text>
<text x="122.5" y="113.9">1</text>
<text x="149.9" y="113.9">18</text>
<text x="189" y="110.3">2</text>
<text x="192.9" y="113.6" transform="rotate(-90 192.9 113.6)">3</text>
<text x="192.9" y="108.3" transform="rotate(-90 192.9 108.3)">1</text>
<text x="228.9" y="109.4">5</text>
<text x="228.9" y="111.2">6</text>
<text x="228.9" y="113">7</text>
<text x="122.5" y="115.7">2</text>
<text x="122.5" y="117.5">3</text>
<text x="122.5" y="119.3">4</text>
<text x="149.9" y="115.7">17</text>
<text x="149.9" y="117.5">16</text>
<text x="149.9" y="119.3">15</text>
<text x="193.5" y="117.5">2</text>
<text x="197.4" y="115.4" transform="rotate(-90 197.4 115.4)">1</text>
<text x="228.5" y="118.4">10</text>
<text x="228.9" y="114.8">8</text>
<text x="228.9" y="116.6">9</text>
<text x="97.4" y="121.1">1</text>
<text x="97.4" y="123.7">3</text>
<text x="104.6" y="121.1">2</text>
<text x="122.5" y="121.1">5</text>
<text x="122.5" y="122.8">6</text>
<text x="122.5" y="124.6">7</text>
<text x="149.9" y="121.1">14</text>
<text x="149.9" y="122.8">13</text>
<text x="149.9" y="124.6">12</text>
<text x="197.4" y="120.8" transform="rotate(-90 197.4 120.8)">3</text>
<text x="198" y="125.5">2</text>
<text x="201.9" y="123.5" transform="rotate(-90 201.9 123.5)">1</text>
<text x="122.5" y="126.4">8</text>
<text x="122.5" y="128.2">9</text>
<text x="149.9" y="126.4">11</text>
<text x="149.9" y="128.2">10</text>
<text x="201.9" y="128.9" transform="rotate(-90 201.9 128.9)">3</text>
<text x="206.4" y="130.7" transform="rotate(-90 206.4 130.7)">1</text>
<text x="202.4" y="132.7">2</text>
<text x="206.4" y="136.1" transform="rotate(-90 206.4 136.1)">3</text>
<text x="210.9" y="137.9" transform="rotate(-90 210.9 137.9)">1</text>
<text x="206.9" y="139.9">2</text>
<text x="210.9" y="143.3" transform="rotate(-90 210.9 143.3)">3</text>
<text x="211.4" y="146.2">2</text>
<text x="215.3" y="149.6" transform="rotate(-90 215.3 149.6)">3</text>
<text x="215.3" y="144.2" transform="rotate(-90 215.3 144.2)">1</text>
<text x="215.9" y="153.4">2</text>
<text x="219.8" y="151.4" transform="rotate(-90 219.8 151.4)">1</text>
<text x="219.8" y="156.8" transform="rotate(-90 219.8 156.8)">3</text>
</g>
<text font-size="1" fill="#0000c2" x="21.5" y="86.6" transform="rotate(-90 21.5 86.6)">12V 5V GND</text>
<g font-size=".8" fill="#a90000">
<text x="98.7" y="64.5">MH1</text>
<text x="111.3" y="64.5">MH4</text>
<text x="111.3" y="77">MH3</text>
<text x="98.7" y="82.4">MH2</text>
</g>
</svg>
